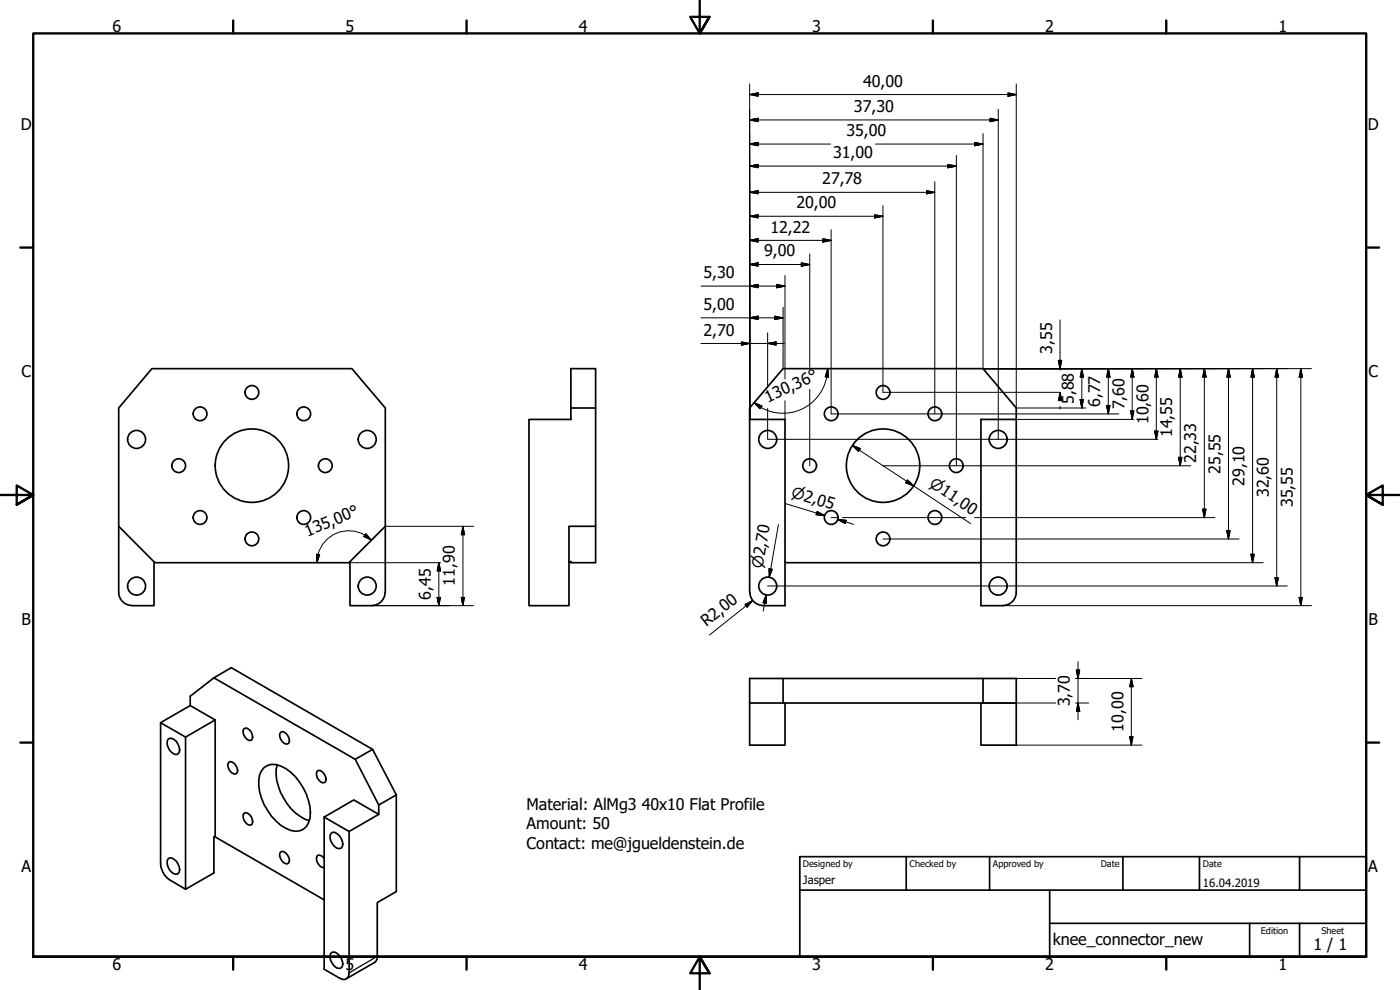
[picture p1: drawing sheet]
<svg xmlns="http://www.w3.org/2000/svg" width="420mm" height="297mm" viewBox="0 0 420 297" stroke-linecap="round" stroke-linejoin="round" font-family="sans-serif">
<!-- layer: Visible (ISO) -->
<g fill="none" stroke="#000" stroke-width=".51">
<path d="M158.7 125.8h12.6v-3.4h7.5v35.5h-8v23.8h-12.1zM171.3 122.4v-11.8h7.5v11.8M225 125.8h10.6v55.9h-6.6M305 125.8h-10.6v55.9h6.6M35.6 157.9l10.9 10.9h58.2l10.9-10.9M178.8 157.9v10.9h-7.5v-.3h-.5M35.6 177.7a4 4 0 0 0 4 4M35.6 177.7v-55.3l10-11.8h60l10 11.8v55.3M46.2 168.5v13.2h-6.6M105 168.5v13.2h6.6M115.6 177.7a4 4 0 0 1-4 4M225 177.7v-55.3l10-11.8h60l10 11.8v55.3"/>
<path d="M225 177.7a4 4 0 0 0 4 4M235.6 168.5l.3 .3h58.2l.3-.3M305 177.7a4 4 0 0 1-4 4M57.1 211.7l7.5 4.3M64.2 203.4l5.2-3.1 42.4 24.5 7.1 13.7M64.6 216l-8.9 5.2-7.5-4.4M64.6 216v34.9M73.2 218.7a1.53 1.53 0 0 1 2.2 .9 1.88 1.88 0 0 1 0 2.5 2.43 2.43 0 0 1-2.2-3.4zM84.2 219.8a1.53 1.53 0 0 1 2.2 .9 1.71 1.71 0 0 1 0 2.5 2.43 2.43 0 0 1-2.2-3.4zM225 210.9h80M235 203.6v7.3M235.6 210.9v12.7h-10.6v-20h80v20h-10.6v-12.7"/>
<path d="M295 203.6v7.3M50.4 221.9a1.69 1.69 0 0 1 2.5 .5 3.1 3.1 0 0 1 .5 3.8 2.1 2.1 0 0 1-2.5-1.2 3 3 0 0 1-.5-3.1zM55.7 221.2v45.6l8.5-4.9v-10.8l.4-.2 .2 .4 32.5 18.7M68.6 228.7a1.63 1.63 0 0 1 2.2 1 1.73 1.73 0 0 1 0 2.5 2.45 2.45 0 0 1-2.2-3.5zM79.2 230.3a4.6 4.6 0 0 1 5.1-.4 16.4 16.4 0 0 1 8.7 15.6 4.2 4.2 0 0 1-5.8 3.7 16 16 0 0 1-9.5-13.4 6.4 6.4 0 0 1 1.5-5.5zM83.2 229.5a14 14 0 0 0 3 11.7 13 13 0 0 0 6.6 5M95.2 231.4a1.5 1.5 0 0 1 2.1 .9 1.71 1.71 0 0 1 0 2.5 2.49 2.49 0 0 1-2.1-3.4zM111.8 224.8l-5.2 3M50.4 257.7l.5-.3a3.4 3.4 0 0 1 2.9 4.3l-.4 .5a2.1 2.1 0 0 1-2.5-1.2 3.1 3.1 0 0 1-.5-3.3zM73.2 244.1a1.53 1.53 0 0 1 2.2 .9 1.88 1.88 0 0 1 0 2.5 2.43 2.43 0 0 1-2.2-3.4zM84.2 255.6a1.63 1.63 0 0 1 2.2 1.1 1.71 1.71 0 0 1 0 2.4 2.45 2.45 0 0 1-2.2-3.5zM97.3 245.2v45.6l5.5 3.1a1.7 1.7 0 0 0 2-2v-42.4"/>
<path d="M97.3 245.2l7.5 4.3 8.9-5.2v-2.8l5.2-3v29l-5.7 3.3v16.1l-.4 1.5-8.9 5.3M97.3 257.6a1.53 1.53 0 0 0-2.1-.8 2.55 2.55 0 0 0 2.1 3.5M99.3 250.1l.5-.4a3.5 3.5 0 0 1 2.9 4.3l-.3 .5a3 3 0 0 1-3.3-3zM113.7 241.5l-7.1-13.7-42.4-24.4-7.1 5.5v2.8l-8.9 5.1v42.4a6.4 6.4 0 0 0 2.9 4.9l4.6 2.7M113.7 244.3l-7.5-4.3-8.9 5.2M99.3 286a1.65 1.65 0 0 1 2.5 .6 3 3 0 0 1 .6 3.8 3 3 0 0 1-3.3-2.9z"/>
<circle cx="75.6" cy="117.7" r="2.06"/>
<circle cx="265" cy="117.7" r="2.06"/>
<circle cx="41" cy="131.8" r="2.7"/>
<circle cx="53.6" cy="139.7" r="2.06"/>
<circle cx="60" cy="124.2" r="2.06"/>
<circle cx="75.6" cy="139.7" r="11"/>
<circle cx="91.2" cy="124.2" r="2.06"/>
<circle cx="97.6" cy="139.7" r="2.06"/>
<circle cx="110.2" cy="131.8" r="2.7"/>
<circle cx="230.4" cy="131.8" r="2.7"/>
<circle cx="243" cy="139.7" r="2.06"/>
<circle cx="249.5" cy="124.2" r="2.06"/>
<circle cx="265" cy="139.7" r="11"/>
<circle cx="280.6" cy="124.2" r="2.06"/>
<circle cx="287" cy="139.7" r="2.06"/>
<circle cx="299.6" cy="131.8" r="2.7"/>
<circle cx="60" cy="155.3" r="2.06"/>
<circle cx="91.2" cy="155.3" r="2.06"/>
<circle cx="249.5" cy="155.3" r="2.06"/>
<circle cx="280.6" cy="155.3" r="2.06"/>
<circle cx="41" cy="175.8" r="2.7"/>
<circle cx="75.6" cy="161.7" r="2.06"/>
<circle cx="110.2" cy="175.8" r="2.7"/>
<circle cx="230.4" cy="175.8" r="2.7"/>
<circle cx="265" cy="161.7" r="2.06"/>
<circle cx="299.6" cy="175.8" r="2.7"/>
</g>
<!-- layer: Visible Narrow (ISO) -->
<path d="M113.2 286.9l-8.4 5" fill="none" stroke="#000" stroke-width=".38"/>
<!-- layer: Border (ISO) -->
<g fill="none" stroke="#000" stroke-width=".7">
<path d="M70 6.1v3.9M140 6.1v3.9M210 0v10l-2.9-4.9h5.8l-2.9 4.9 2.9-4.9M280 6.1v3.9M350 6.1v3.9M6.1 74.3h3.9M410 74.3h3.9M0 148.5h10l-5-2.8v5.7l5-2.9-5 2.9M420 148.5h-10l5-2.8v5.7l-5-2.9 5 2.9M6.1 222.8h3.9M410 222.8h3.9M10 287.1v-277.1h400v277.1h-400h400"/>
<path d="M70 287.1v3.8M140 287.1v3.8M212.9 292l-2.9-4.9 2.9 4.9h-5.8l2.9-4.9v9.9M280 287.1v3.8M350 287.1v3.8"/>
</g>
<!-- layer: Title (ISO) -->
<path d="M240 257h170v30.1h-170zM272 257v10.1M297 257v10.1M337 257v10.1M360 257v10.1M390 257v10.1M240 267.1h170M315 277h95M315 267.1v20M375 277v10.1M390 277v10.1" fill="none" stroke="#000" stroke-width=".51"/>
<!-- layer: Dimension (ISO) -->
<g fill="none" stroke="#000" stroke-width=".3">
<path d="M225 36l2.5-.5v1zM225 28.4l2.5-.5v1zM225 25.2v100.6M225 36h74.6M225 28.4h80M297.1 35.5l2.5 .5-2.5 .5zM299.6 32.8v99M302.5 27.9l2.5 .5-2.5 .5zM305 25.2v97.2h20.9M225 57.7l2.5-.5v1zM225 49.8l2.5-.5v1zM225 43.2l2.5-.5v1z"/>
<path d="M225 57.7h55.5M225 49.8h62M225 43.2h24.2M262.8 43.2h32.2M278.1 57.2l2.4 .5-2.4 .5zM280.5 54.5v69.7M284.5 49.3l2.5 .5-2.5 .5zM287 46.7v93M292.5 42.7l2.5 .5-2.5 .5zM295 40.1v70.5h98.6M225 79.4l2.5-.5v1zM225 72.1l2.5-.5v1z"/>
<path d="M225 64.9l2.5-.5v1zM225 79.4h18M225 72.1h24.4M225 64.9h40M240.5 78.9l2.5 .5-2.5 .5zM243 76.2v34M247 71.6l2.4 .5-2.4 .5zM249.4 68.9v55.3h86.4M262.5 64.4l2.5 .5-2.5 .5zM265 61.7v56h52.9M210.4 95.4h24.6M210.4 85.8h25.2"/>
<path d="M225 95.4l2.5-.5v1zM225 85.8l2.5-.5v1zM230.4 99.9v16.2M232.5 94.9l2.5 .5-2.5 .5zM233.1 85.3l2.5 .5-2.5 .5zM235 92.2v18.4M235.6 82.7v31M318.1 96v15M210.4 103h25M222.5 102.6l2.5 .4-2.5 .6zM230.4 103l2.5-.4v1zM243 116.8v22.9"/>
<path d="M248.1 113.1a13.4 13.4 0 0 1-19.7 9.1M248.4 110.6l.3 2.5h-1.1zM248.4 110.6l-.2 2.5M317.6 108.1h1l-.5 2.5zM317.9 118.9l-.3 1.3h.3M324.2 119.9h.9l-.4 2.5zM324.7 110.6l.4 2.5h-.9zM324.7 110.6v11.8M332.6 110.6l.5 2.5h-1zM332.6 110.6v13.6M339.8 110.6l.5 2.5h-1zM339.8 110.6v15.2"/>
<path d="M347 110.6l.5 2.5h-1zM347 110.6v21.2M354.2 110.6l.5 2.5h-1zM354.2 110.6v29.1M361.4 110.6l.5 2.5h-1zM361.4 110.6v44.7M368.7 110.6l.5 2.5h-1zM368.7 110.6v51.1M375.9 110.6l.5 2.5h-1zM375.9 110.6v58.2M383.2 110.6l.5 2.5h-1zM383.2 110.6v65.2"/>
<path d="M390.4 110.6l.4 2.5h-.9zM390.4 110.6v71.1M226.3 120.8l2.4 1-.6 .9zM226.3 120.8l2 1.5M230.4 122.5v9.3h117.1M235.6 120.3v5.5M255.8 133.7l2.4 .9-.6 .8zM255.8 133.7l35.5 23.4M265 139.7h92.4M305 125.8h35.3M318.1 121.9v.8M332.1 121.7h1l-.5 2.5z"/>
<path d="M339.3 123.3h1l-.5 2.5zM346.5 129.3h1l-.5 2.5zM353.7 137.2h1l-.5 2.5zM115.6 157.9h26.5M138.9 157.9l.5 2.6h-1zM138.9 157.9v23.8M233.6 157.4l-2.7 15.8 .4-2.5M235.8 151.1l11.7 3.6-2.4-.7M245.2 153.5l2.3 1.2-2.6-.3zM249.4 155.3h2.3M251.4 155.9l2.5 .2-.3 1zM251.4 155.9l4.8 1.4"/>
<path d="M252.9 155.3h37M272.4 144l1.8 1.8-2.4-1zM292.5 155.3h72.1M360.9 152.8h1l-.5 2.5zM368.2 159.2h1l-.5 2.5zM95 166.3l.9 .1-.8 2.4zM95.5 166.4l-.4 2.4M104.7 168.8h27.5M109.5 160.5a9.6 9.6 0 0 0-14 5.8M109.5 160.6l1.9 1.4M109.8 160.1l1.6 1.9-2.2-1zM131.2 179.2h1l-.5 2.5z"/>
<path d="M131.7 168.8l.5 2.5h-1zM131.7 168.8v12.9M138.4 179.2h1l-.5 2.5zM229.9 178.5l.1 2.5-1-.2zM229.9 178.5l-.9 4.9M230.4 175.8h155.9M230.8 170.6l1 .2-.9 2.4zM265 161.7h106.9M294.1 168.8h85M375.4 166.3h1l-.5 2.5zM382.7 173.3h1l-.5 2.5zM389.9 179.2h.9l-.4 2.5z"/>
<path d="M111.6 181.7h30.5M223.6 181.4l2.3-1.2-1.7 2zM225.9 180.2l-13 10.3M301 181.7h92.6M323.5 198.6v17.3M295 203.6h21.8M295 210.9h21.8M322.8 203.6h19.9M322.8 210.9h3.9M323 201h1l-.5 2.6zM323.5 210.9l.5 2.6h-1zM339.5 203.6l.5 2.4h-1z"/>
<path d="M339.5 203.6v20M305 223.6h37.7M339 221h1l-.5 2.6z"/>
</g>
<g fill="#000" stroke="#000" stroke-width=".3">
<path d="M225 36l2.5-.5zM225 36l2.5-.5v1zM225 28.4l2.5-.5zM225 28.4l2.5-.5v1zM297.1 36.5l2.5-.5zM297.1 35.5l2.5 .5-2.5 .5zM302.5 28.9l2.5-.5zM302.5 27.9l2.5 .5-2.5 .5zM225 57.7l2.5-.5zM225 57.7l2.5-.5v1zM225 49.8l2.5-.5zM225 49.8l2.5-.5v1z"/>
<path d="M225 43.2l2.5-.5zM225 43.2l2.5-.5v1zM278.1 58.2l2.4-.5zM278.1 57.2l2.4 .5-2.4 .5zM284.5 50.3l2.5-.5zM284.5 49.3l2.5 .5-2.5 .5zM292.5 43.7l2.5-.5zM292.5 42.7l2.5 .5-2.5 .5zM225 79.4l2.5-.5zM225 79.4l2.5-.5v1zM225 72.1l2.5-.5zM225 72.1l2.5-.5v1z"/>
<path d="M225 64.9l2.5-.5zM225 64.9l2.5-.5v1zM240.5 79.9l2.5-.5zM240.5 78.9l2.5 .5-2.5 .5zM247 72.6l2.4-.5zM247 71.6l2.4 .5-2.4 .5zM262.5 65.4l2.5-.5zM262.5 64.4l2.5 .5-2.5 .5zM225 95.4l2.5-.5zM225 95.4l2.5-.5v1zM225 85.8l2.5-.5zM225 85.8l2.5-.5v1z"/>
<path d="M232.5 95.9l2.5-.5zM232.5 94.9l2.5 .5-2.5 .5zM233.1 86.3l2.5-.5zM233.1 85.3l2.5 .5-2.5 .5zM222.5 103.6l2.5-.6zM222.5 102.6l2.5 .4-2.5 .6zM230.4 103l2.5-.4zM230.4 103l2.5-.4v1zM248.4 110.6l.3 2.5zM248.4 110.6l.3 2.5h-1.1zM317.6 108.1l.5 2.5zM317.6 108.1h1l-.5 2.5z"/>
<path d="M324.2 119.9l.5 2.5zM324.2 119.9h.9l-.4 2.5zM324.7 110.6l.4 2.5zM324.7 110.6l.4 2.5h-.9zM332.6 110.6l.5 2.5zM332.6 110.6l.5 2.5h-1zM339.8 110.6l.5 2.5zM339.8 110.6l.5 2.5h-1zM347 110.6l.5 2.5zM347 110.6l.5 2.5h-1zM354.2 110.6l.5 2.5zM354.2 110.6l.5 2.5h-1z"/>
<path d="M361.4 110.6l.5 2.5zM361.4 110.6l.5 2.5h-1zM368.7 110.6l.5 2.5zM368.7 110.6l.5 2.5h-1zM375.9 110.6l.5 2.5zM375.9 110.6l.5 2.5h-1zM383.2 110.6l.5 2.5zM383.2 110.6l.5 2.5h-1zM390.4 110.6l.4 2.5zM390.4 110.6l.4 2.5h-.9zM226.3 120.8l2.4 1zM226.3 120.8l2.4 1-.6 .9z"/>
<path d="M255.8 133.7l2.4 .9zM255.8 133.7l2.4 .9-.6 .8zM318.1 117.7l.5 2.5zM318.1 117.7l.5 2.5h-1zM332.1 121.7l.5 2.5zM332.1 121.7h1l-.5 2.5zM339.3 123.3l.5 2.5zM339.3 123.3h1l-.5 2.5zM346.5 129.3l.5 2.5zM346.5 129.3h1l-.5 2.5zM353.7 137.2l.5 2.5zM353.7 137.2h1l-.5 2.5z"/>
<path d="M244.9 154.4l2.6 .3zM245.2 153.5l2.3 1.2-2.6-.3zM251.4 155.9l2.5 .2zM251.4 155.9l2.5 .2-.3 1zM271.8 144.8l2.4 1zM272.4 144l1.8 1.8-2.4-1zM360.9 152.8l.5 2.5zM360.9 152.8h1l-.5 2.5zM368.2 159.2l.5 2.5zM368.2 159.2h1l-.5 2.5zM95 166.3l.1 2.5zM95 166.3l.9 .1-.8 2.4z"/>
<path d="M109.2 161l2.2 1zM109.8 160.1l1.6 1.9-2.2-1zM131.2 179.2l.5 2.5zM131.2 179.2h1l-.5 2.5zM131.7 168.8l.5 2.5zM131.7 168.8l.5 2.5h-1zM138.4 179.2l.5 2.5zM138.4 179.2h1l-.5 2.5zM138.9 157.9l.5 2.6zM138.9 157.9l.5 2.6h-1zM230.8 170.6l.1 2.6zM230.8 170.6l1 .2-.9 2.4z"/>
<path d="M375.4 166.3l.5 2.5zM375.4 166.3h1l-.5 2.5zM382.7 173.3l.5 2.5zM382.7 173.3h1l-.5 2.5zM389.9 179.2l.5 2.5zM389.9 179.2h.9l-.4 2.5zM225.9 180.2l-1.7 2zM223.6 181.4l2.3-1.2-1.7 2zM229.9 178.5l.1 2.5zM229.9 178.5l.1 2.5-1-.2zM323 201l.5 2.6zM323 201h1l-.5 2.6z"/>
<path d="M323.5 210.9l.5 2.6zM323.5 210.9l.5 2.6h-1zM339.5 203.6l.5 2.4zM339.5 203.6l.5 2.4h-1zM339 221l.5 2.6zM339 221h1l-.5 2.6z"/>
</g>
<g font-size="4.8">
<text x="33.7" y="9.6">6</text>
<text x="103.7" y="9.6">5</text>
<text x="173.7" y="9.6">4</text>
<text x="243.7" y="9.6">3</text>
<text x="313.7" y="9.6">2</text>
<text x="383.7" y="9.6">1</text>
<text x="259" y="26">40,00</text>
<text x="256.3" y="33.6">37,30</text>
<text x="6.2" y="38.9">D</text>
<text x="254" y="40.8">35,00</text>
<text x="410.5" y="38.9">D</text>
<text x="250" y="47.4">31,00</text>
<text x="246.8" y="55.3">27,78</text>
<text x="239" y="62.5">20,00</text>
<text x="231.2" y="69.8">12,22</text>
<text x="229.3" y="76.9">9,00</text>
<text x="211.1" y="83.4">5,30</text>
<text x="211.1" y="92.9">5,00</text>
<text x="211.1" y="100.7">2,70</text>
<text x="315.7" y="106.1" transform="rotate(-90 315.7 106.1)">3,55</text>
<text x="6.4" y="113.1">C</text>
<text x="410.7" y="113.1">C</text>
<text x="230.4" y="120.8" transform="rotate(-25 230.4 120.8)">130,36°</text>
<text x="322.3" y="121.1" transform="rotate(-90 322.3 121.1)">5,88</text>
<text x="330.2" y="122" transform="rotate(-90 330.2 122)">6,77</text>
<text x="337.4" y="122.9" transform="rotate(-90 337.4 122.9)">7,60</text>
<text x="344.7" y="127.2" transform="rotate(-90 344.7 127.2)">10,60</text>
<text x="351.8" y="131.2" transform="rotate(-90 351.8 131.2)">14,55</text>
<text x="359" y="138.9" transform="rotate(-90 359 138.9)">22,33</text>
<text x="366.3" y="142.2" transform="rotate(-90 366.3 142.2)">25,55</text>
<text x="373.5" y="145.7" transform="rotate(-90 373.5 145.7)">29,10</text>
<text x="380.7" y="149.2" transform="rotate(-90 380.7 149.2)">32,60</text>
<text x="388" y="152.1" transform="rotate(-90 388 152.1)">35,55</text>
<text x="92.3" y="161" transform="rotate(-23 92.3 161)">135,00°</text>
<text x="129.3" y="179.9" transform="rotate(-90 129.3 179.9)">6,45</text>
<text x="136.5" y="175.7" transform="rotate(-90 136.5 175.7)">11,90</text>
<text x="6.4" y="187.4">B</text>
<text x="212" y="188.2" transform="rotate(-38 212 188.2)">R2,00</text>
<text x="410.7" y="187.4">B</text>
<text x="321.1" y="211.9" transform="rotate(-90 321.1 211.9)">3,70</text>
<text x="337.2" y="219.6" transform="rotate(-90 337.2 219.6)">10,00</text>
<text x="158.1" y="243.1">Material: AlMg3</text>
<text x="192.6" y="243.1">40x10 Flat Profile</text>
<text x="158.1" y="248.8">Amount: 50</text>
<text x="158.1" y="254.6">Contact: me@jgueldenstein.de</text>
<text x="6.4" y="261.7">A</text>
<text x="410.7" y="261.7">A</text>
<text x="316" y="283.5">knee_connector_new</text>
<text x="394.2" y="285">1 / 1</text>
<text x="33.7" y="290.9">6</text>
<text x="103.7" y="290.9">5</text>
<text x="173.7" y="290.9">4</text>
<text x="243.7" y="290.9">3</text>
<text x="313.7" y="290.9">2</text>
<text x="383.7" y="290.9">1</text>
</g>
<g font-size="4.6">
<text x="237.2" y="149.1" transform="rotate(17 237.2 149.1)">⌀2,05</text>
<text x="278.7" y="145.9" transform="rotate(33 278.7 145.9)">⌀11,00</text>
<text x="228.9" y="170.8" transform="rotate(-80 228.9 170.8)">⌀2,70</text>
</g>
<g font-size="3.4">
<text x="241" y="265.4">Jasper</text>
<text x="361" y="266">16.04.2019</text>
</g>
<g font-size="2.7">
<text x="241" y="260.1">Designed by</text>
<text x="273" y="260.1">Checked by</text>
<text x="298" y="260.1">Approved by</text>
<text x="330.3" y="260">Date</text>
<text x="361" y="260">Date</text>
<text x="378.4" y="280.1">Edition</text>
<text x="396.6" y="280.1">Sheet</text>
</g>
</svg>
